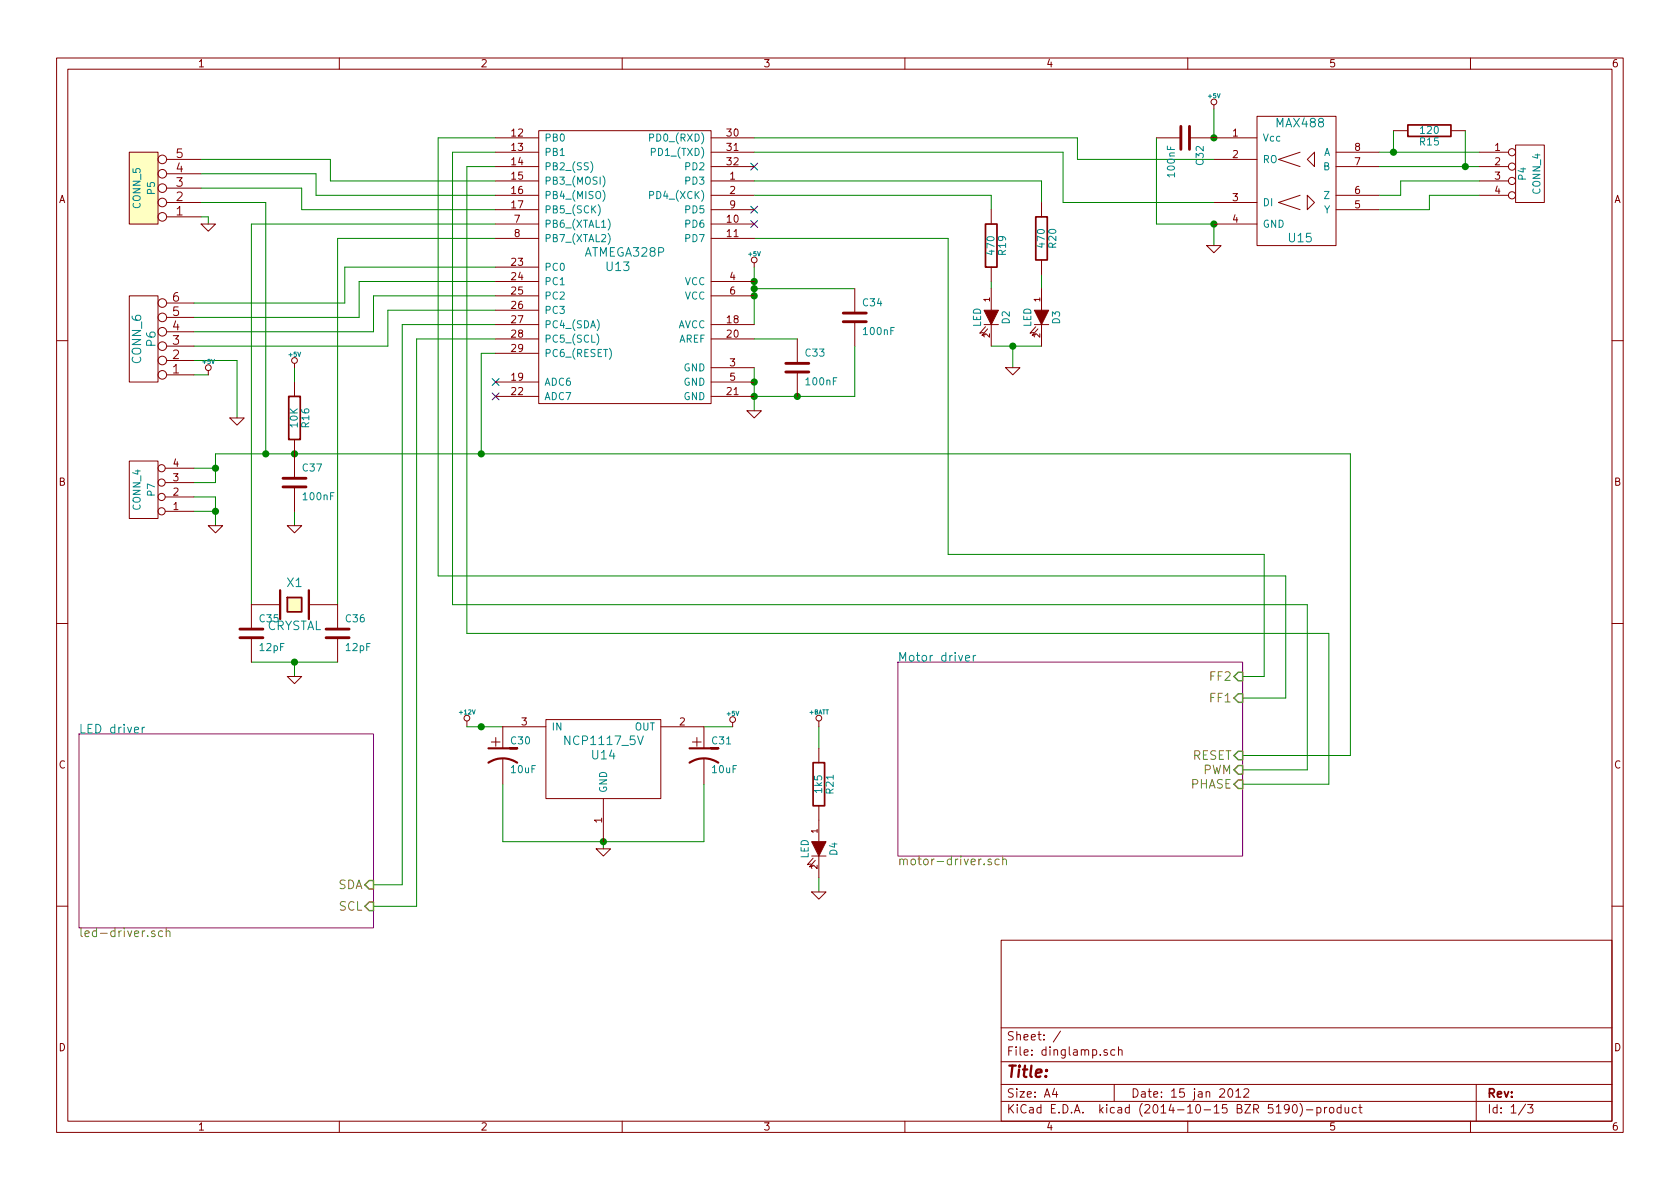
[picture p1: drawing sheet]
<svg xmlns="http://www.w3.org/2000/svg" width="297mm" height="210mm" viewBox="0 0 297 210" stroke-linecap="round" stroke-linejoin="round" font-family="sans-serif">
<g fill="none" stroke="#840000" stroke-width=".18">
<path d="M10 10.3h277v189.9h-277zM12 12.2h273v186.1h-273zM60 10.3v1.9M110 10.3v1.9M160 10.3v1.9M210 10.3v1.9M214.6 18.5v.8M260 10.3v1.9M22.9 26.9h5v12.7h-5zM29.5 38.3h6.1M29.5 35.8h6.1M29.5 33.3h6.1"/>
<path d="M29.5 30.7h6.1M29.5 28.2h6.1M35.6 39.6h2.5l-1.3 1.3zM87.6 26.9h7.6M87.6 29.5h7.6M87.6 32h7.6M87.6 34.5h7.6M87.6 24.4h7.6M87.6 39.6h7.6M87.6 37.1h7.6M95.2 23.1h30.5v48.3h-30.5zM125.7 26.9h7.6"/>
<path d="M125.7 29.5h7.6M125.7 32h7.6M125.7 34.5h7.6M125.7 24.4h7.6M125.7 39.6h7.6M125.7 37.1h7.6M175.3 37.1v2.5M184.1 35.8v2.5M204.5 24.4h4.3M210.3 24.4h11.9M214.6 35.8h7.6M214.6 28.2h7.6"/>
<path d="M214.6 39.6h7.6M222.2 20.6h14v22.8h-14zM229.9 26.9l-3.8 1.3 3.8 1.3M229.9 34.5l-3.8 1.3 3.8 1.3M231.1 34.5l1.3 1.3-1.3 1.3zM232.4 26.9v2.6l-1.3-1.3zM236.2 26.9h7.6M236.2 29.5h7.6M236.2 34.5h7.6M236.2 37.1h7.6M246.4 23.1h2.5M256.5 23.1h2.6"/>
<path d="M261.6 26.9h5.1M261.6 29.5h5.1M261.6 32h5.1M261.6 34.5h5.1M268 25.6h5v10.2h-5zM22.9 52.3h5v15.3h-5zM29.5 58.7h4.8M29.5 56.1h4.8M29.5 53.6h4.8M87.6 57.4h7.6M87.6 49.8h7.6M87.6 52.3h7.6"/>
<path d="M87.6 42.2h7.6M87.6 59.9h7.6M87.6 47.2h7.6M87.6 54.9h7.6M125.7 57.4h7.6M125.7 49.8h7.6M125.7 52.3h7.6M125.7 42.2h7.6M125.7 59.9h7.6M133.3 46.5v.7M141 59.9v4.4M151.1 51v4.4"/>
<path d="M151.1 56.9v4.3M174 57.4h2.5M174.2 57.8l-1 1.1 .7-.1M174.6 58.2l-1 1.1 .6-.1M175.3 47.2v2.6M175.3 51v3.9M175.3 57.4v3.8M182.9 57.4h2.5M183.1 57.8l-1 1.1 .7-.1M183.5 58.2l-1 1.1 .6-.1M184.1 46v2.5M184.1 51v3.9"/>
<path d="M184.1 57.4v3.8M213.4 43.4h2.5l-1.3 1.3zM10 60.2h2M29.5 66.3h4.8M29.5 63.7h4.8M29.5 61.2h4.8M36.8 65.5v.8M40.6 73.9h2.6l-1.3 1.3zM52.1 64.3v.7M52.1 67.6v2.5M52.1 77.7v6.9M87.6 67.6h7.6"/>
<path d="M87.6 70.1h7.6M87.6 62.5h7.6M125.7 65h7.6M125.7 67.6h7.6M125.7 70.1h7.6M132.1 72.6h2.5l-1.3 1.3zM141 65.8v4.3M177.8 65h2.5l-1.2 1.3zM285 60.2h2M22.9 81.5h5v10.2h-5zM29.2 90.4h5.1M29.2 87.9h5.1"/>
<path d="M29.2 85.3h5.1M29.2 82.8h5.1M36.8 93h2.6l-1.3 1.2zM50.8 93h2.5l-1.2 1.2zM52.1 86.1v4.3M10 110.3h2M44.4 112.8v4.3M49.5 106.9h-5.1v4.3M50.8 119.6h2.5l-1.2 1.3zM54.6 106.9h5.1v4.3M59.7 112.8v4.3M285 110.3h2"/>
<path d="M82.5 127.5v1M88.9 134.1v4.6M96.5 127.2h20.3v14h-20.3zM96.5 128.5h-7.6v3.8M116.8 128.5h7.7v3.8M124.5 134.1v4.6M129.5 127.8v.7M144.8 127.5v1M144.8 132.3v2.6M105.4 150.1h2.5l-1.2 1.3zM106.7 141.2v7.6M143.5 157.7h2.5l-1.2 1.3z"/>
<path d="M143.5 151.4h2.5M143.8 151.8l-1.1 1.1 .7-.1M144.1 152.1l-1 1.2 .7-.1M144.8 142.5v6.3M144.8 151.4v3.8M10 160.2h2M177 166.3h108v32h-108zM285 160.2h2M60 198.3v1.9M110 198.3v1.9M160 198.3v1.9M177 194.8h108"/>
<path d="M177 191.8h108M177 187.8h108M177 181.8h108M186.4 192.5l-.3 1h.9M186.8 193v1M187.5 182.3l-1.3 2M195.8 185.7a.37 .37 0 0 0-.6 .1v.2l.6 .2v.1l-.2 .3-.4-.1M197 191.8v3M197.1 185.7l-.4-.1-.3 .3 .1 .6 .2 .1 .4-.1M197.8 185.7l.2-.1 .3 .1 .1 .9M197.8 185.1v1.5M210 198.3v1.9"/>
<path d="M217.2 192.7l.2-.2a.81 .81 0 0 1 .6 .6 .81 .81 0 0 1-.2 .8l-.2 .1a.79 .79 0 0 1-.4-1.3zM218.5 193l.4-.5v1.5M218.5 194h.9M219.9 192.7l.3-.2h.3l.3 .5-.9 1h.9M227.9 196l-.2 .3h-.3l-.3-.3v-.4l.1-.2 .5-.1 .2 .2a1.19 1.19 0 0 1-.2 1.2l-.5 .1M228.7 195.4l.2-.1a.81 .81 0 0 1 .5 .6 .81 .81 0 0 1-.2 .8l-.2 .1a.8 .8 0 0 1-.6-.6 .8 .8 0 0 1 .3-.8zM229.8 195.1a1.71 1.71 0 0 1 0 2.3M231 196.3h1.1M232.8 195.9l.5-.1 .3 .3-.2 .6h-.6M232.8 195.8v1.5M234.2 195.8v1M234.6 195.8l-.4 .3"/>
<path d="M235.1 196l.2-.2 .5 .2v.5l-.1 .2-.4 .1-.2-.1zM237.1 195.9l-.4-.1-.3 .3 .1 .6 .2 .1 .4-.1M237.1 195.3v1.5M237.8 195.8l.1 .9 .4 .1 .2-.1M238.5 195.8v1M239.8 195.9l-.4-.1-.3 .3 .1 .6 .2 .1 .4-.1M240.3 195.8h.5M240.5 195.3v1.3l.3 .2M260 198.3v1.9M261 191.8v6.5M269.7 195.2l-1.2 2M270.1 195.3h.9l-.5 .6 .5 .1v.7l-.2 .1-.7-.1"/>
<circle cx="214.6" cy="18" r=".51"/>
<circle cx="28.7" cy="28.2" r=".76"/>
<circle cx="28.7" cy="30.7" r=".76"/>
<circle cx="28.7" cy="38.3" r=".76"/>
<circle cx="28.7" cy="35.8" r=".76"/>
<circle cx="28.7" cy="33.3" r=".76"/>
<circle cx="267.3" cy="32" r=".63"/>
<circle cx="267.3" cy="26.9" r=".63"/>
<circle cx="267.3" cy="34.5" r=".63"/>
<circle cx="267.3" cy="29.5" r=".63"/>
<circle cx="28.7" cy="56.1" r=".76"/>
<circle cx="28.7" cy="53.6" r=".76"/>
<circle cx="28.7" cy="58.7" r=".76"/>
<circle cx="133.4" cy="46" r=".51"/>
<circle cx="28.7" cy="63.7" r=".76"/>
<circle cx="28.7" cy="66.3" r=".76"/>
<circle cx="28.7" cy="61.2" r=".76"/>
<circle cx="36.8" cy="65" r=".51"/>
<circle cx="52.1" cy="63.7" r=".51"/>
<circle cx="28.6" cy="87.9" r=".63"/>
<circle cx="28.6" cy="82.8" r=".63"/>
<circle cx="28.6" cy="90.4" r=".63"/>
<circle cx="28.6" cy="85.3" r=".63"/>
<circle cx="82.6" cy="127" r=".51"/>
<circle cx="129.5" cy="127.2" r=".51"/>
<circle cx="144.8" cy="127" r=".51"/>
</g>
<g fill="none" stroke="#008400" stroke-width=".18">
<path d="M214.6 19.3v5.1M35.6 28.2h22.8v3.8h29.2M35.6 35.8h11.4v44.5M35.6 30.7h20.3v3.8h31.7M35.6 33.3h17.7v3.8h34.3M35.6 38.3h1.2v1.3M87.6 39.6h-43.2v67.3M87.6 26.9h-7.6v80h151.1v29.2h-11.4M87.6 29.5h-5.1v82.5h152.4v26.7h-15.2M87.6 24.4h-10.1v77.4h149.8v21.6h-7.6M133.3 34.5h42v2.6M133.3 32h50.8v3.8"/>
<path d="M133.3 26.9h54.7v8.9h26.6M133.3 24.4h57.2v3.8h24.1M204.5 24.4v15.2h10.1v3.8M243.8 26.9h17.8M243.8 29.5h17.8M246.4 23.1v3.8M259.1 23.1v6.4M261.6 32h-14v2.5h-3.8M261.6 34.5h-8.9v2.6h-8.9M87.6 54.9h-19v6.3h-34.3M87.6 42.2h-27.9v64.7M87.6 59.9h-13.9v100.4h-7.7"/>
<path d="M87.6 52.3h-21.6v6.4h-31.7M87.6 47.2h-26.6v6.4h-26.7M87.6 49.8h-24.1v6.3h-29.2M87.6 57.4h-16.5v99.1h-5.1M133.3 42.2h34.3v55.8h55.9v21.6h-3.8M133.3 47.2v10.2M133.3 59.9h7.7M133.3 51h17.8M175.3 49.8v1.2M184.1 48.5v2.5M34.3 63.7h7.6v10.2M34.3 66.3h2.5"/>
<path d="M52.1 65v2.6M87.6 62.5h-2.5v17.8M133.3 65v7.6M151.1 61.2v8.9h-17.8M175.3 61.2h8.8M179.1 61.2v3.8M34.3 90.4h3.8M34.3 87.9h3.8v5.1M34.3 85.3h3.8v-5h200.7v53.3h-19.1M34.3 82.8h3.8M52.1 90.4v2.6M44.4 117.1h15.3"/>
<path d="M52.1 117.1v2.5M82.5 128.5h6.4M88.9 138.7v10.1h35.6v-10.1M124.5 128.5h5M144.8 128.5v3.8M106.7 148.8v1.3M144.8 155.2v2.5"/>
</g>
<g fill="#008400" stroke="#008400" stroke-width=".25">
<circle cx="85.1" cy="128.5" r=".51"/>
<circle cx="85.1" cy="80.3" r=".51"/>
<circle cx="141" cy="70.1" r=".51"/>
<circle cx="133.4" cy="49.8" r=".51"/>
<circle cx="133.4" cy="52.3" r=".51"/>
<circle cx="246.4" cy="26.9" r=".51"/>
<circle cx="106.7" cy="148.8" r=".51"/>
<circle cx="214.6" cy="39.6" r=".51"/>
<circle cx="214.6" cy="24.4" r=".51"/>
<circle cx="259.1" cy="29.5" r=".51"/>
<circle cx="133.4" cy="70.1" r=".51"/>
<circle cx="133.4" cy="67.6" r=".51"/>
<circle cx="133.4" cy="51" r=".51"/>
<circle cx="52.1" cy="117.1" r=".51"/>
<circle cx="52.1" cy="80.3" r=".51"/>
<circle cx="47" cy="80.3" r=".51"/>
<circle cx="38.1" cy="82.8" r=".51"/>
<circle cx="38.1" cy="90.4" r=".51"/>
<circle cx="179.1" cy="61.2" r=".51"/>
</g>
<path d="M174.2 39.6h2.1v7.6h-2.1zM183.1 38.3h2.1v7.7h-2.1zM248.9 22.1h7.6v2h-7.6zM51.1 70.1h2v7.6h-2zM50.8 105.7h2.5v2.5h-2.5zM143.8 134.9h2v7.6h-2z" fill="none" stroke="#840000" stroke-width=".3"/>
<g fill="#840000" stroke="#840000" stroke-width=".18">
<path d="M182.9 54.9h2.5l-1.3 2.5z"/>
<path d="M174 54.9h2.5l-1.2 2.5z"/>
<path d="M143.5 148.8h2.5l-1.2 2.6z"/>
</g>
<path d="M132.7 28.8l1.3 1.3M132.7 36.5l1.3 1.2M132.7 39l1.3 1.2M134 28.8l-1.3 1.3M134 36.5l-1.3 1.2M134 39l-1.3 1.2M87 69.5l1.2 1.2M87 66.9l1.2 1.3M88.2 69.5l-1.2 1.2M88.2 66.9l-1.2 1.3" fill="none" stroke="#000084" stroke-width=".18"/>
<path d="M208.8 22.3v4.1M210.3 22.3v4.1M149.1 56.9h4.1M149.1 55.4h4.1M138.9 65.8h4.1M138.9 64.3h4.1M50 86.1h4.1M50 84.6h4.1M42.4 112.8h4.1M42.4 111.2h4.1M57.7 112.8h4M57.7 111.2h4" fill="none" stroke="#840000" stroke-width=".51"/>
<path d="M49.5 104.4v5.1M54.6 104.4v5.1" fill="none" stroke="#840000" stroke-width=".41"/>
<g fill="#ffffc2" stroke="#ffffc2" stroke-width=".25">
<path d="M50.8 105.7h2.5v2.5h-2.5z"/>
<path d="M22.9 26.9h5v12.7h-5z"/>
</g>
<path d="M86.4 134.9a4.6 4.6 0 0 1 5 0M86.4 132.3h5h-1.2M121.9 134.9a4.6 4.6 0 0 1 5.1 0M121.9 132.3h5.1h-1.3" fill="none" stroke="#840000" stroke-width=".38"/>
<g fill="none" stroke="#008484" stroke-width=".18">
<path d="M104.4 28.6a1.51 1.51 0 0 1 0 1.9M105.8 36.2a1.51 1.51 0 0 1 0 1.9M106.6 31.1a1.51 1.51 0 0 1 0 2M106.6 33.6a1.51 1.51 0 0 1 0 2M107.5 38.7a1.51 1.51 0 0 1 0 2M114.9 34.5l.6-.1v-.4l-.6-.1v1.2M114.9 24.4l.6-.1v-.5l-.6-.1v1.3M105.5 59a1.51 1.51 0 0 1 0 2M107.5 41.3a1.51 1.51 0 0 1 0 1.9M170.7 116.4l.7-.1v-.3l-.5-.1-.2 .2 .1 .7h.6M172.1 115.9v1M172.5 115.9l-.3 .1-.1 .2"/>
<path d="M25.1 128.6v1M25.6 128.6l-.3 .1-.2 .2"/>
</g>
<path d="M158.7 117.1h61v34.3h-61zM14 129.8h52v34.3h-52z" fill="none" stroke="#840084" stroke-width=".18"/>
<path d="M175.3 152l-.4-.1-.2 .2 .1 .2 .5 .2v.4h-.6M176.7 152a.48 .48 0 0 0-.7 .1v.7a.48 .48 0 0 0 .7 .1M177.3 152.1l.1-.1a.36 .36 0 0 1 .6 .1v.8M177.3 151.4v1.5M27.4 164.7l-.4-.1-.2 .2v.2l.6 .2v.4h-.6M28.8 164.7a.48 .48 0 0 0-.7 .1v.7a.48 .48 0 0 0 .7 .1M29.4 164.8l.1-.1a.36 .36 0 0 1 .5 .1v.8M29.4 164.1v1.5" fill="none" stroke="#848400" stroke-width=".18"/>
<path d="M218.9 118.9h.8v1.5h-.8l-.7-.8zM218.2 136.1l.7-.7h.8v1.5h-.8zM218.9 137.9h.8v1.5h-.8l-.7-.7zM218.9 132.8h.8v1.6h-.8l-.7-.8zM218.9 122.7h.8v1.5h-.8l-.7-.8zM65.3 159.5h.7v1.5h-.7l-.8-.7zM65.3 155.7h.7v1.5h-.7l-.8-.7z" fill="none" stroke="#848400" stroke-width=".25"/>
<g font-size="2.8" fill="#840000">
<text x="86.8" y="132.1">+</text>
<text x="122.4" y="132.1">+</text>
<text x="178" y="190.5">Title:</text>
</g>
<g font-size="2.1" fill="#008484">
<text x="225.8" y="22.5">MAX488</text>
<text x="103.4" y="45.4">ATMEGA328P</text>
<text x="107.3" y="47.9">U13</text>
<text x="227.9" y="42.8">U15</text>
<text x="25" y="64.2" transform="rotate(-90 25 64.2)">CONN_6</text>
<text x="27.5" y="61.2" transform="rotate(-90 27.5 61.2)">P6</text>
<text x="50.8" y="103.8">X1</text>
<text x="47.1" y="111.4">CRYSTAL</text>
<text x="158.7" y="117">Motor driver</text>
<text x="14" y="129.7">LED driver</text>
<text x="100.2" y="131.7">NCP1117_5V</text>
<text x="104.7" y="134.3">U14</text>
</g>
<g font-size="2.1" fill="#840000">
<text x="31.2" y="27.9">5</text>
<text x="31.2" y="35.6">2</text>
<text x="31.2" y="33">3</text>
<text x="31.2" y="30.5">4</text>
<text x="31.2" y="38.1">1</text>
<text x="30.5" y="53.3">6</text>
<text x="30.5" y="58.4">4</text>
<text x="30.5" y="55.9">5</text>
<text x="30.5" y="63.5">2</text>
<text x="30.5" y="61">3</text>
<text x="30.5" y="66">1</text>
<text x="178" y="184">Sheet: /</text>
<text x="178" y="186.7">File: dinglamp.sch</text>
<text x="178" y="196.9">KiCad E.D.A. kicad (2014-10-15 BZR 5190)-product</text>
<text x="178" y="194.1">Size: A4</text>
<text x="200" y="194.1">Date: 15 jan 2012</text>
<text x="263" y="194.1">Rev:</text>
<text x="263" y="196.9">Id: 1/3</text>
</g>
<g font-size="2.1" fill="#848400">
<text x="214" y="124.2">FF1</text>
<text x="214" y="120.4">FF2</text>
<text x="210.7" y="134.4">RESET</text>
<text x="212.6" y="136.9">PWM</text>
<text x="210.5" y="139.4">PHASE</text>
<text x="158.7" y="153">motor-driver.sch</text>
<text x="59.6" y="157.2">SDA</text>
<text x="59.9" y="161">SCL</text>
<text x="14" y="165.7">led-driver.sch</text>
</g>
<g font-size="1.8" fill="#840000">
<text x="35" y="11.9">1</text>
<text x="85" y="11.9">2</text>
<text x="135" y="11.9">3</text>
<text x="185" y="11.9">4</text>
<text x="235" y="11.9">5</text>
<text x="285" y="11.9">6</text>
<text x="90.5" y="24.1">12</text>
<text x="90.5" y="26.7">13</text>
<text x="90.5" y="29.2">14</text>
<text x="128.6" y="24.1">30</text>
<text x="128.6" y="26.7">31</text>
<text x="128.6" y="29.2">32</text>
<text x="218" y="24.1">1</text>
<text x="218" y="27.9">2</text>
<text x="239.5" y="29.2">7</text>
<text x="239.5" y="26.7">8</text>
<text x="264.3" y="26.7">1</text>
<text x="264.3" y="29.2">2</text>
<text x="10.4" y="35.9">A</text>
<text x="90.5" y="31.7">15</text>
<text x="90.5" y="34.3">16</text>
<text x="129.1" y="31.7">1</text>
<text x="129.1" y="34.3">2</text>
<text x="218" y="35.6">3</text>
<text x="239.5" y="34.3">6</text>
<text x="264.3" y="31.7">3</text>
<text x="264.3" y="34.3">4</text>
<text x="285.4" y="35.9">A</text>
<text x="90.5" y="36.8">17</text>
<text x="91" y="39.4">7</text>
<text x="91" y="41.9">8</text>
<text x="128.6" y="39.4">10</text>
<text x="128.6" y="41.9">11</text>
<text x="129.1" y="36.8">9</text>
<text x="218" y="39.4">4</text>
<text x="239.5" y="36.8">5</text>
<text x="90.5" y="47">23</text>
<text x="90.5" y="49.5">24</text>
<text x="90.5" y="52.1">25</text>
<text x="129.1" y="49.5">4</text>
<text x="129.1" y="52.1">6</text>
<text x="90.5" y="54.6">26</text>
<text x="90.5" y="57.1">27</text>
<text x="90.5" y="59.7">28</text>
<text x="128.6" y="59.7">20</text>
<text x="128.6" y="57.1">18</text>
<text x="90.5" y="62.2">29</text>
<text x="129.1" y="64.8">3</text>
<text x="90.5" y="69.8">22</text>
<text x="90.5" y="67.3">19</text>
<text x="128.6" y="69.8">21</text>
<text x="129.1" y="67.3">5</text>
<text x="30.6" y="82.5">4</text>
<text x="10.4" y="85.9">B</text>
<text x="30.6" y="87.6">2</text>
<text x="30.6" y="85.1">3</text>
<text x="285.4" y="85.9">B</text>
<text x="30.6" y="90.2">1</text>
<text x="92.2" y="128.3">3</text>
<text x="120.2" y="128.3">2</text>
<text x="10.4" y="135.9">C</text>
<text x="285.4" y="135.9">C</text>
<text x="106.4" y="145.5" transform="rotate(-90 106.4 145.5)">1</text>
<text x="10.4" y="185.9">D</text>
<text x="285.4" y="185.9">D</text>
<text x="35" y="199.9">1</text>
<text x="85" y="199.9">2</text>
<text x="135" y="199.9">3</text>
<text x="185" y="199.9">4</text>
<text x="235" y="199.9">5</text>
<text x="285" y="199.9">6</text>
</g>
<g font-size="1.8" fill="#008484">
<text x="251.3" y="23.7">120</text>
<text x="96.3" y="25">PB0</text>
<text x="96.3" y="27.6">PB1</text>
<text x="115.4" y="25">PD0_(RXD)</text>
<text x="115.6" y="27.6">PD1_(TXD)</text>
<text x="212.8" y="29.1" transform="rotate(-90 212.8 29.1)">C32</text>
<text x="223.3" y="25">Vcc</text>
<text x="223.3" y="28.8">RO</text>
<text x="233.9" y="27.6">A</text>
<text x="251.1" y="25.7">R15</text>
<text x="27.4" y="34.3" transform="rotate(-90 27.4 34.3)">P5</text>
<text x="96.3" y="30.1">PB2_(SS)</text>
<text x="96.3" y="32.6">PB3_(MOSI)</text>
<text x="96.3" y="35.2">PB4_(MISO)</text>
<text x="115.4" y="35.2">PD4_(XCK)</text>
<text x="121.3" y="32.6">PD3</text>
<text x="121.3" y="30.1">PD2</text>
<text x="207.7" y="31.1" transform="rotate(-90 207.7 31.1)">100nF</text>
<text x="233.9" y="30.1">B</text>
<text x="234.1" y="35.2">Z</text>
<text x="269.8" y="31.8" transform="rotate(-90 269.8 31.8)">P4</text>
<text x="272.3" y="34.3" transform="rotate(-90 272.3 34.3)">CONN_4</text>
<text x="24.8" y="36.8" transform="rotate(-90 24.8 36.8)">CONN_5</text>
<text x="96.3" y="40.3">PB6_(XTAL1)</text>
<text x="96.3" y="37.7">PB5_(SCK)</text>
<text x="121.3" y="37.7">PD5</text>
<text x="121.3" y="40.3">PD6</text>
<text x="223.3" y="36.4">DI</text>
<text x="223.3" y="40.3">GND</text>
<text x="234" y="37.7">Y</text>
<text x="96.3" y="42.8">PB7_(XTAL2)</text>
<text x="96.3" y="47.9">PC0</text>
<text x="121.3" y="42.8">PD7</text>
<text x="175.8" y="44.9" transform="rotate(-90 175.8 44.9)">470</text>
<text x="177.9" y="45.1" transform="rotate(-90 177.9 45.1)">R19</text>
<text x="184.7" y="43.6" transform="rotate(-90 184.7 43.6)">470</text>
<text x="186.7" y="43.8" transform="rotate(-90 186.7 43.8)">R20</text>
<text x="96.3" y="50.4">PC1</text>
<text x="96.3" y="53">PC2</text>
<text x="121" y="50.4">VCC</text>
<text x="121" y="53">VCC</text>
<text x="96.3" y="55.5">PC3</text>
<text x="96.3" y="58">PC4_(SDA)</text>
<text x="119.7" y="58">AVCC</text>
<text x="152.6" y="54.1">C34</text>
<text x="152.8" y="59.2">100nF</text>
<text x="173.4" y="57.9" transform="rotate(-90 173.4 57.9)">LED</text>
<text x="178.5" y="57.2" transform="rotate(-90 178.5 57.2)">D2</text>
<text x="182.3" y="57.9" transform="rotate(-90 182.3 57.9)">LED</text>
<text x="187.4" y="57.2" transform="rotate(-90 187.4 57.2)">D3</text>
<text x="96.3" y="60.6">PC5_(SCL)</text>
<text x="96.3" y="63.1">PC6_(RESET)</text>
<text x="119.9" y="60.6">AREF</text>
<text x="120.8" y="65.7">GND</text>
<text x="142.5" y="63">C33</text>
<text x="96.3" y="70.7">ADC7</text>
<text x="96.3" y="68.2">ADC6</text>
<text x="120.8" y="68.2">GND</text>
<text x="120.8" y="70.7">GND</text>
<text x="142.6" y="68.1">100nF</text>
<text x="52.6" y="75.5" transform="rotate(-90 52.6 75.5)">10K</text>
<text x="54.7" y="75.5" transform="rotate(-90 54.7 75.5)">R16</text>
<text x="53.6" y="83.4">C37</text>
<text x="27.4" y="87.7" transform="rotate(-90 27.4 87.7)">P7</text>
<text x="53.7" y="88.4">100nF</text>
<text x="24.8" y="90.2" transform="rotate(-90 24.8 90.2)">CONN_4</text>
<text x="45.9" y="110">C35</text>
<text x="61.2" y="110">C36</text>
<text x="46" y="115.1">12pF</text>
<text x="61.2" y="115.1">12pF</text>
<text x="90.4" y="131.6">C30</text>
<text x="97.5" y="129.2">IN</text>
<text x="112.1" y="129.2">OUT</text>
<text x="126" y="131.6">C31</text>
<text x="90.4" y="136.7">10uF</text>
<text x="126" y="136.7">10uF</text>
<text x="107.3" y="140.2" transform="rotate(-90 107.3 140.2)">GND</text>
<text x="145.3" y="140.2" transform="rotate(-90 145.3 140.2)">1k5</text>
<text x="147.4" y="140.3" transform="rotate(-90 147.4 140.3)">R21</text>
<text x="143" y="151.9" transform="rotate(-90 143 151.9)">LED</text>
<text x="148" y="151.2" transform="rotate(-90 148 151.2)">D4</text>
</g>
<g font-size="1.4" fill="#840000">
<text x="175" y="53.3" transform="rotate(-90 175 53.3)">1</text>
<text x="183.9" y="53.3" transform="rotate(-90 183.9 53.3)">1</text>
<text x="175" y="59.7" transform="rotate(-90 175 59.7)">2</text>
<text x="183.9" y="59.7" transform="rotate(-90 183.9 59.7)">2</text>
<text x="144.5" y="147.3" transform="rotate(-90 144.5 147.3)">1</text>
<text x="144.5" y="153.7" transform="rotate(-90 144.5 153.7)">2</text>
</g>
<g font-size="1.1" fill="#008484">
<text x="213.7" y="17.3">+5V</text>
<text x="132.4" y="45.3">+5V</text>
<text x="35.9" y="64.3">+5V</text>
<text x="51.1" y="63.1">+5V</text>
<text x="81.3" y="126.3">+12V</text>
<text x="128.6" y="126.6">+5V</text>
<text x="143.1" y="126.3">+BATT</text>
</g>
</svg>
